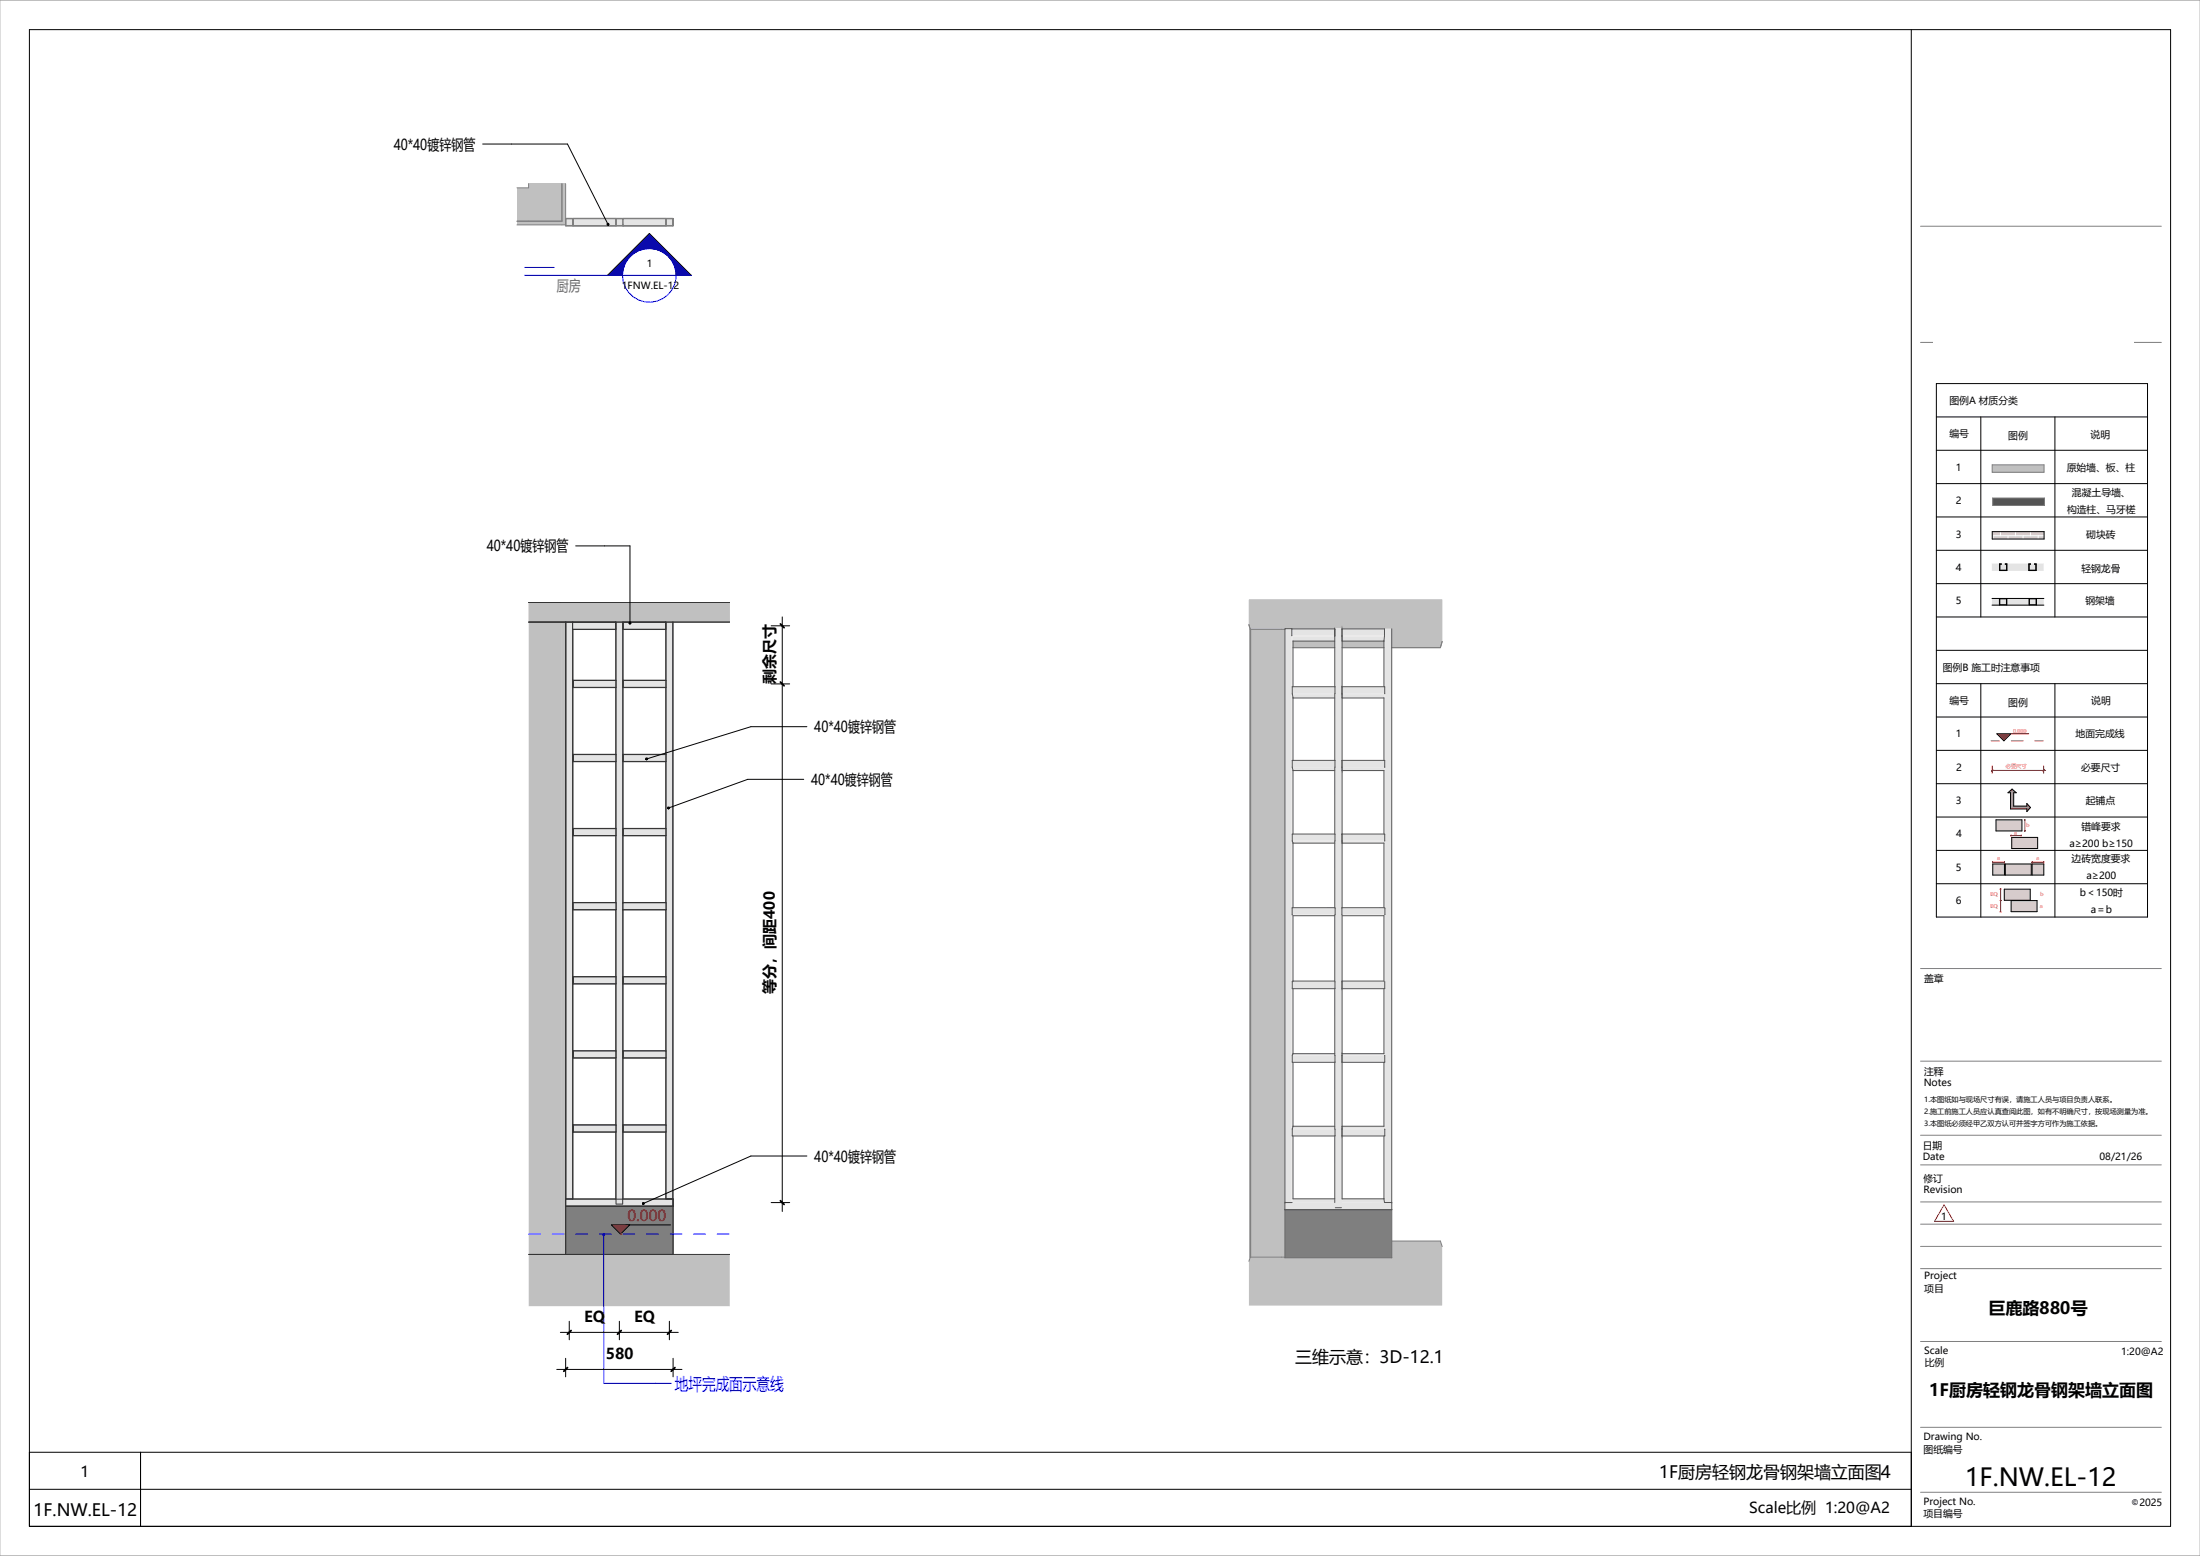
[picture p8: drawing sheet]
<svg xmlns="http://www.w3.org/2000/svg" width="594mm" height="420mm" viewBox="0 0 594 420" stroke-linecap="round" stroke-linejoin="round" font-family="sans-serif">
<g fill="#c0c0c0">
<path d="M151.7 49.6h1v11.1h-1z"/>
<path d="M139.6 59.7h12.1v1h-12.1z"/>
<path d="M142.7 49.6h9v10.1h-9z"/>
<path d="M139.6 50.7h3.1v9h-3.1z"/>
</g>
<path d="M175.3 63l11.3 11.3h-4a7.3 7.3 0 0 0-7.3-7.2 7.3 7.3 0 0 0-7.2 7.2h-4.1z" fill="#00f"/>
<g fill="#e4e4e4">
<path d="M168.2 60.8l11.6 .2h-11.6z"/>
<path d="M168.2 59.1h11.5v1.7h-11.5z"/>
<path d="M168.2 59h11.6l-.1 .1z"/>
<path d="M154.7 60.8l11.6 .2h-11.6z"/>
<path d="M154.7 59.1h11.5v1.7h-11.5z"/>
<path d="M154.7 59h11.6l-.5 .1z"/>
<path d="M166.3 59v1.9h1.9v-1.9zM166.3 59.1h1.8v1.8h-1.8z"/>
<path d="M181.7 60.9l-.1 .1zM168.1 61l.1-.1zM154.7 60.8l-.1 .2zM179.8 60.8h1.8zM166.3 60.8h1.8zM152.8 60.8h1.8z"/>
<path d="M179.8 59.1v1.7h1.8v-1.7zM166.3 59.1v1.7h1.8v-1.7zM152.8 59.1v1.7h1.8v-1.7zM154.7 59.1v1.7z"/>
<path d="M179.9 59.1h1.7zM181.6 59l.1 .1zM168.1 59l.1 .1zM166.3 59.1h1.8zM154.6 59l.1 .1zM152.8 59.1h1.8z"/>
<path d="M179.8 59v1.9h1.9v-1.9zM179.8 59.1h1.8v1.8h-1.8z"/>
<path d="M152.8 59v1.9h1.9v-1.9zM152.8 59.1h1.8v1.8h-1.8z"/>
</g>
<path d="M142.7 49.6v1.1h-3.1M151.7 49.6v10.1h-12.1M152.7 49.6v11.2l.2 .2 1.8-.1v-1.9h-1.8l-.2 .1M152.8 59.1h1.8v1.8h-1.8zM166.3 59h1.9v1.9h-1.9zM166.3 59.1h1.8v1.8h-1.8zM179.8 59h1.9v1.9h-1.9zM179.8 59.1h1.8v1.8h-1.8zM139.6 60.7h13.1" fill="none" stroke="#808080" stroke-width=".27"/>
<path d="M152.7 59h29v2" fill="none" stroke="#c0c0c0" stroke-width=".27"/>
<g fill="none" stroke="#7f7f7f" stroke-width=".27">
<path d="M152.7 59.1h.1M166.3 59.1l-11.6-.1v1.8M166.3 59h.1M166.3 59.2v1.6M179.8 59.1h-11.6M179.8 59h.1M179.8 59.2v1.6M181.7 59.1h.1M181.7 59l-29 .1M181.7 59v.1M181.7 59.1v1.7M152.7 60.8v.2z"/>
<path d="M152.7 60.9h.1M152.7 61h29M154.7 60.9h11.6M154.7 60.8v.2zM166.3 61h.1M168.2 60.9h11.6M168.2 60.8v.1M168.2 60.5v.4M179.8 61h.1M181.7 60.9h.1M181.7 60.8v.2"/>
</g>
<path d="M175.3 63l11.3 11.3h-4a7.3 7.3 0 0 0-7.3-7.2 7.3 7.3 0 0 0-7.2 7.2h-4.1z" fill="none" stroke="#000" stroke-width=".27"/>
<g fill="none" stroke="#00f" stroke-width=".27">
<path d="M141.6 74.3h45M141.6 72.2h8"/>
<circle cx="175.3" cy="74.3" r="7.3"/>
</g>
<g fill="#c0c0c0">
<path d="M151.7 167.9h1v170.8h-1z"/>
<path d="M142.7 167.9h9v170.8h-9z"/>
<path d="M142.7 162.6h54.3v5.3h-54.3z"/>
<path d="M142.7 338.7h54.3v13.9h-54.3z"/>
<path d="M150.2 162.6h1z"/>
<path d="M142.7 162.6h7.5z"/>
</g>
<path d="M152.7 325.7h29v13h-29z" fill="#7f7f7f"/>
<path d="M142.7 162.6h54.3v5.3h-54.3z" fill="#c0c0c0"/>
<g fill="#e4e4e4">
<path d="M166.2 168l.2-.1v155.9z"/>
<path d="M168.1 167.9l.1 75.7v80.1l-.1 .1z"/>
<path d="M166.4 167.9h1.7v157.2h-1.7z"/>
<path d="M152.7 325.5h29v.2h-29z"/>
<path d="M152.7 323.8h29v1.7h-29z"/>
<path d="M168.2 303.7h11.5l.1 .1z"/>
<path d="M168.2 305.5l11.6 .1-11.6 .1z"/>
<path d="M168.2 303.8h11.6v1.7h-11.6z"/>
<path d="M168.2 283.7h11.5l.1 .1z"/>
<path d="M168.2 285.5l11.6 .1-11.6 .1z"/>
<path d="M168.2 283.8h11.6v1.7h-11.6z"/>
<path d="M168.2 263.7h11.5l.1 .1z"/>
<path d="M168.2 265.5l11.6 .1-11.6 .1z"/>
<path d="M168.2 263.8h11.6v1.7h-11.6z"/>
<path d="M168.2 243.7l11.5-.1 .2 .2z"/>
<path d="M168.2 245.5h11.7l-.2 .1h-11.5z"/>
<path d="M168.2 243.8h11.7v1.7h-11.7z"/>
<path d="M168.2 223.7l11.5-.1 .1 .2z"/>
<path d="M168.2 225.5l11.6 .1h-11.6z"/>
<path d="M168.2 223.8h11.6v1.7h-11.6z"/>
<path d="M168.2 203.7l11.5-.1 .1 .2z"/>
<path d="M168.2 205.5l11.6 .1h-11.6z"/>
<path d="M168.2 203.8h11.6v1.7h-11.6z"/>
<path d="M168.2 183.7l11.5-.1 .1 .2z"/>
<path d="M168.2 185.5l11.6 .1h-11.6z"/>
<path d="M168.2 183.8h11.6v1.7h-11.6z"/>
<path d="M168.2 168l11.5-.1v.2z"/>
<path d="M168.2 169.8h11.5v.1h-11.5z"/>
<path d="M168.2 168.1h11.5v1.7h-11.5z"/>
<path d="M179.7 168l.2-.1v155.8z"/>
<path d="M181.6 167.9l.1 155.8h-.1z"/>
<path d="M179.9 167.9h1.7v155.8h-1.7z"/>
<path d="M152.7 167.9h.2v155.8z"/>
<path d="M154.5 167.9l.1 155.8z"/>
<path d="M152.9 167.9h1.6v155.8h-1.6z"/>
<path d="M154.6 168l11.6-.1v.2z"/>
<path d="M154.6 169.8l11.6 .1h-11.5z"/>
<path d="M154.6 168.1h11.6v1.7h-11.6z"/>
<path d="M154.7 183.7l11.5-.1 .1 .2z"/>
<path d="M154.7 185.5l11.6 .1h-11.6z"/>
<path d="M154.7 183.8h11.6v1.7h-11.6z"/>
<path d="M154.7 203.7l11.5-.1 .1 .2z"/>
<path d="M154.7 205.5l11.6 .1h-11.6z"/>
<path d="M154.7 203.8h11.6v1.7h-11.6z"/>
<path d="M154.7 303.7h11.5l.1 .1z"/>
<path d="M154.7 305.5l11.6 .1-11.6 .1z"/>
<path d="M154.7 303.8h11.6v1.7h-11.6z"/>
<path d="M154.7 283.7h11.5l.1 .1z"/>
<path d="M154.7 285.5l11.6 .1-11.6 .1z"/>
<path d="M154.7 283.8h11.6v1.7h-11.6z"/>
<path d="M154.7 263.7h11.5l.1 .1z"/>
<path d="M154.7 265.5l11.6 .1-11.6 .1z"/>
<path d="M154.7 263.8h11.6v1.7h-11.6z"/>
<path d="M154.7 243.7l11.5-.1 .2 .2z"/>
<path d="M154.7 245.5h11.7l-11.7 .1z"/>
<path d="M154.7 243.8h11.7v1.7h-11.7z"/>
<path d="M154.7 223.7l11.5-.1 .1 .2z"/>
<path d="M154.7 225.5l11.6 .1h-11.6z"/>
<path d="M154.7 223.8h11.6v1.7h-11.6z"/>
<path d="M152.7 323.7l13.7 .1zM168.1 323.8h13.6v-.1z"/>
</g>
<g fill="none" stroke="#353535" stroke-width=".27">
<path d="M142.7 167.9h54.3M142.7 162.6h54.3M151.2 162.6h.1M152.8 167.9v155.8M152.9 167.9l-.2 170.8M154.6 169.8l11.6 .1M154.6 168h11.6M154.7 169.9l-.2 153.8M154.7 168l-.2-.1 .1 155.8M166.2 169.8v.1h-11.5M166.2 168.1v-.2v15.8l-11.5-.1M166.3 167.9v157.2"/>
<path d="M168.1 167.9v157.2M168.2 168.1v-.2v75.8M168.2 169.8v.1h11.5v-.1M168.2 169.9h11.5M168.2 168h11.5M179.7 168.1v-.2v15.8M179.8 167.9l.1 155.8h-.2v-18.1M181.6 167.9v155.8h.1M181.7 167.9v155.8M154.7 183.6v.2zM154.7 185.5v.1zM154.7 183.7l11.6 .1"/>
<path d="M154.7 185.6h11.5v18.1M154.7 185.6h11.6M166.3 185.5v.1M168.2 185.5v.1h11.6v-.1M168.2 183.7l11.6 .1M168.2 185.6h11.6M179.7 185.6v18.1M179.8 183.6h-11.6v.2M154.7 203.6v.2zM154.7 203.7l11.6 .1M154.7 203.6h11.6M166.2 205.6v18.1"/>
<path d="M166.3 205.5h-11.6v.1h11.6M168.2 205.5v.1h11.6M168.2 203.7l11.6 .1M179.7 205.6v18.1M179.8 203.6h-11.6v.2M179.8 205.5l-11.6 .1M154.7 225.5v.1zM154.7 225.6h11.6M166.2 225.6l.1 18h-11.6v.2M166.3 223.6h-11.6v.2h11.6M166.3 225.5l-11.6 .1M168.2 225.5v.1h11.6"/>
<path d="M168.2 223.7l11.6 .1M179.7 225.6v18.1M179.8 223.6h-11.6v.2M179.8 225.5l-11.6 .1M154.7 245.5v.1h11.6l-.1 18.1M154.7 243.7l11.7 .1v1.8h-11.7M168.2 243.7v1.9M168.2 243.7l11.7 .1v1.8h-11.7M168.2 243.6h11.6M168.2 245.6h11.6M168.2 245.6v78.1M179.7 245.6v18.1"/>
<path d="M154.7 263.7v.1zM154.7 263.7l11.6 .1M154.7 263.7h11.6M166.2 265.6v18.1M166.3 265.5h-11.6v.2h11.6M168.2 265.5v.2h11.6M168.2 263.7l11.6 .1M179.7 265.6v18.1M179.8 263.7h-11.6v.1M179.8 265.5l-11.6 .1M154.7 285.5v.2zM154.7 283.7l11.6 .1"/>
<path d="M154.7 285.7h11.6M166.2 285.6v18.1h-11.5M166.3 283.7h-11.6M166.3 285.5l-11.6 .1M168.2 285.5v.2h11.6M168.2 283.7l11.6 .1M179.7 285.6v18.1M179.8 283.7h-11.6v.1M179.8 285.5l-11.6 .1M154.7 303.7v.1zM154.7 305.5v.2zM154.7 303.7l11.6 .1"/>
<path d="M154.7 305.7l11.5-.1v18.1M166.3 305.5l-11.6 .1M168.2 305.5v.2h11.6M168.2 303.7l11.6 .1M179.8 303.7h-11.6v.1M179.8 305.5l-11.6 .1M142.7 338.7h54.3M152.7 323.7v.1M152.7 325.5v.2h29M152.7 323.7h29M152.7 323.7h.1M152.7 323.7h1.8"/>
<path d="M154.7 323.7h11.6M166.4 325.1h1.7M168.2 323.7h13.5M181.7 325.5v.2M181.7 325.5l-29 .1M181.7 323.7v.1M181.7 323.8v1.7M181.7 325.7v13"/>
</g>
<g fill="#c0c0c0">
<path d="M346 169.9h.9v169.5h-.9z"/>
<path d="M337.6 169.9h8.4v169.5h-8.4z"/>
<path d="M337.6 339.4l38.2 .2v-4.6h13.1l.5 1.5v16h-52.2v-12z"/>
<path d="M349.1 173.1v1.7h11.3v-1.7zM337.2 161.8v6.8l.4 1.3h9.3l.2-.2h28.6l.1 5.1h13.1l.5-1.6v-11.4zM362.4 173.1v1.7h11.3l-.1-1.7z"/>
</g>
<g fill="#7f7f7f">
<path d="M346.9 326.6h28.9v13h-28.9z"/>
<path d="M346.9 326.6h28.9z"/>
</g>
<path d="M349.1 173.1v1.7h11.3v-1.7zM362.4 173.1v1.7h11.3l-.1-1.7zM337.2 161.8v6.8l.4 1.3h9.3l.2-.2h28.6l.1 5.1h13.1l.5-1.6v-11.4z" fill="#c0c0c0"/>
<g fill="#e4e4e4">
<path d="M360.4 169.7l.1 155.1-.1-18.1z"/>
<path d="M362.2 169.7l.1 75.3v79.6l-.1 .2z"/>
<path d="M360.5 169.7h1.7v156.3h-1.7z"/>
<path d="M346.9 326.5h28.9z"/>
<path d="M346.9 324.8h28.9v1.7h-28.9z"/>
<path d="M362.3 304.7h11.5l.1 .2h-11.6z"/>
<path d="M362.4 304.1h11.3l.1 .6h-11.5z"/>
<path d="M362.3 306.6h11.6z"/>
<path d="M362.3 304.9h11.6v1.7h-11.6z"/>
<path d="M362.3 284.8h11.5l.1 .2h-11.6z"/>
<path d="M362.4 284.5h11.3l.1 .3h-11.5z"/>
<path d="M362.3 286.7h11.6z"/>
<path d="M362.3 285h11.6v1.7h-11.6z"/>
<path d="M362.3 264.9h11.5l.1 .2h-11.6z"/>
<path d="M362.4 264.9h11.4z"/>
<path d="M362.3 266.8h11.6l-.8 .1h-10.8z"/>
<path d="M362.3 265.1h11.6v1.7h-11.6z"/>
<path d="M362.3 245.1l11.6 .1z"/>
<path d="M362.3 247h11.5l-.1 .2h-11.3z"/>
<path d="M362.3 246.9h11.6l-.1 .1h-11.5z"/>
<path d="M362.3 245.2h11.6v1.7h-11.6z"/>
<path d="M362.3 225.2l11.6 .1z"/>
<path d="M362.3 227.2h11.5l-.1 .4h-11.3z"/>
<path d="M362.3 227h11.6l-.1 .1-.7 .1h-10.8z"/>
<path d="M362.3 225.3h11.6v1.7h-11.6z"/>
<path d="M362.3 205.3l11.6 .1z"/>
<path d="M362.3 207.3h11.5l-.1 .7h-11.3z"/>
<path d="M362.3 207.1h11.6l-.2 .2h-11.4z"/>
<path d="M362.3 205.4h11.6v1.7h-11.6z"/>
<path d="M362.3 185.4l11.6 .1z"/>
<path d="M362.4 188.4h11.3z"/>
<path d="M362.3 187.4h11.5l-.1 1h-11.3z"/>
<path d="M362.3 187.2h11.6l-.1 .2h-11.5z"/>
<path d="M362.3 185.5h11.6v1.7h-11.6z"/>
<path d="M362.3 169.8l11.5 .1z"/>
<path d="M362.4 173h11.3z"/>
<path d="M362.3 171.8h11.5l-.1 1.2h-11.3z"/>
<path d="M362.3 171.6h11.5v.2h-11.5z"/>
<path d="M362.3 169.9h11.5v1.7h-11.5z"/>
<path d="M373.9 169.7v154.9h-.1v-17.9z"/>
<path d="M375.6 169.7v154.9z"/>
<path d="M373.9 169.7h1.7v154.9h-1.7z"/>
<path d="M346.9 169.8l.2 154.9z"/>
<path d="M348.7 169.7v155l.2-.1v-152.8z"/>
<path d="M347.1 169.7h1.6v155h-1.6z"/>
<path d="M348.8 169.8h11.6z"/>
<path d="M349.1 173l11.3 .1z"/>
<path d="M348.9 171.8h11.5v1.2h-11.3z"/>
<path d="M348.8 171.6h11.6v.2h-11.5z"/>
<path d="M348.8 169.9h11.6v1.7h-11.6z"/>
<path d="M360.4 170.8v.4z"/>
<path d="M348.9 185.4l11.5 .1z"/>
<path d="M362.3 306.7v17.9zM362.3 286.8v17.9zM362.3 266.9v17.9zM362.3 247.2v17.7zM362.3 227.4l.1 17.7zM362.3 207.3l.1 17.9zM362.3 187.4l.1 17.9zM362.3 172.3l.1 13.1z"/>
<path d="M362.3 324.6l-.1 .2h13.6l-.1-.2zM346.9 324.6v.2h13.6l-.1-.2z"/>
<path d="M349.1 323.7l-.2 .9h11.5v-.9zM362.4 323.7l-.1 .9h11.5l-.1-.9z"/>
<path d="M373.7 306.7l.1 17.9v-17.9zM373.7 286.8l.1 17.9v-17.9zM373.7 266.9l.1 17.9v-17.9zM373.8 247l-.1 .2v17.7h.1zM373.8 227.2l-.1 17.9h.1zM373.8 207.3l-.1 17.9h.1zM373.8 187.4l-.1 17.9h.1zM373.8 171.8l-.1 13.6h.1z"/>
<path d="M348.9 247v77.6l.2-.9v-17l-.2-.1v-1.9l.2-.6v-17.3l-.2-.1v-1.9l.2-.3v-17.6l-.2-.1v-1.9h.2v-17.7zM348.9 171.8v73.3h.2v-17.5l-.2-.6v-1.8h.2v-17.3l-.2-.8v-1.8h.2v-17l-.2-1.1v-1.8h.2v-12.4z"/>
</g>
<path d="M349.1 188.4h11.3" fill="none" stroke="#e4e4e4" stroke-width=".27"/>
<g fill="#e4e4e4">
<path d="M348.9 187.4h11.5v1h-11.3z"/>
<path d="M348.9 187.2h11.5v.2h-11.5z"/>
<path d="M348.9 185.5h11.5v1.7h-11.5z"/>
<path d="M348.9 205.3l11.5 .1z"/>
<path d="M360 208h.4z"/>
<path d="M348.9 207.3h11.5v.7h-11.3z"/>
<path d="M348.9 207.1h11.5v.2h-11.5z"/>
<path d="M348.9 205.4h11.5v1.7h-11.5z"/>
<path d="M360.4 306.3v.3z"/>
<path d="M348.9 304.7h11.5v.2h-11.5z"/>
<path d="M349.1 304.1h11.3v.6h-11.5z"/>
<path d="M360 304.1h.4z"/>
<path d="M348.9 306.6h11.5z"/>
<path d="M348.9 304.9h11.5v1.7h-11.5z"/>
<path d="M360.4 285.5v1.2z"/>
<path d="M348.9 284.8h11.5v.2h-11.5z"/>
<path d="M349.1 284.5h11.3v.3h-11.5z"/>
<path d="M348.9 286.7h11.5z"/>
<path d="M348.9 285h11.5v1.7h-11.5z"/>
<path d="M360.4 266.1v.7z"/>
<path d="M348.9 264.9h11.5v.2h-11.5z"/>
<path d="M348.9 264.9h11.5z"/>
<path d="M348.9 266.8l11.5 .1h-11.5z"/>
<path d="M348.9 265.1h11.5v1.7h-11.5z"/>
<path d="M348.9 245.1l11.6 .1z"/>
<path d="M348.9 247h11.5v.2h-11.3z"/>
<path d="M348.9 246.9h11.6l-.1 .1h-11.5z"/>
<path d="M348.9 245.2h11.6v1.7h-11.6z"/>
<path d="M348.9 225.2l11.5 .1z"/>
<path d="M348.9 227.2h11.5v.4h-11.3z"/>
<path d="M348.9 227h11.5l-.1 .2h-11.4z"/>
<path d="M348.9 225.3h11.5v1.7h-11.5z"/>
</g>
<path d="M337.2 168.6l.4 1.3h9.3M349.1 174.8h11.3M362.4 174.8h11.3M389.4 173.2l-.5 1.6h-13.1M346.9 339.4h-9.3l-.4 1.1M375.8 335h13.1l.5 1.5" fill="none" stroke="#808080" stroke-width=".27"/>
<path d="M337.6 169.9v169.5" fill="none" stroke="#808080" stroke-width=".5"/>
<path d="M346.9 326.6v13h28.9v-13M346.9 326.6h28.9M346.9 326.6h.1M375.8 326.6h.1" fill="none" stroke="#6a6a6a" stroke-width=".27"/>
<g fill="none" stroke="#555" stroke-width=".27">
<path d="M348.9 169.8h-2v154.8h2M349.1 173v12.4M349.1 173.1h11.3M360.4 171.6v.2M360.4 169.8h-11.6v1.8M360.4 169.8v.1M360.4 171.6v.1M360.4 169.9h.1M360.4 169.8h.1M360.4 169.8v15.6M362.3 171.6v.2M362.3 169.9l.1 3.1"/>
<path d="M362.3 169.8h11.5l-.1 3.2M362.3 169.8v.1M362.3 169.8h.1M362.4 173v12.4M362.4 173.1h.1M362.4 173.1h11.2M373.7 173v12.4M373.7 173h.1M375.8 169.8v154.8M349.1 188.3v17M360.4 187.3v18M360.4 187.3v-1.9h-11.5v1.9l.2 1.1h11.3"/>
<path d="M362.3 187.2v.2M362.3 185.5l.1 2.9M362.3 185.4h11.6v1.9M362.3 185.4v.1M362.4 188.4h11.3M362.4 188.4v16.9M373.7 188.4v16.9M349.1 207.9v17.3M360.4 207.2v18M360.4 207.2v-1.9h-11.5v1.9l.2 .8h11.3M362.3 207.1h.1M362.3 205.3v2"/>
<path d="M362.3 205.3h11.6v1.9M362.3 205.3h.1M362.3 207.2l.1 .8M362.4 208v17.2M362.4 208h.1M362.4 208h11.3M373.7 208v17.2M349.1 227.6v17.5M349.1 227.6h.1M349.1 227.6h11.3M360.4 227.1v18M360.4 225.2v1.9"/>
<path d="M360.4 225.2h-11.5v1.9l.2 .5M362.3 225.3v1.9M362.3 225.2h11.6M362.3 225.2v.1M362.3 227.1l.1 .5M362.4 227.6h.1M362.4 227.6v17.5M362.4 227.6h11.3v17.5M373.9 225.2v1.9M360.4 247v18M360.4 247.2h-11.3v17.7M360.4 245.1h-11.5v1.9"/>
<path d="M360.5 245.2v1.7M360.5 246.9h.1M360.5 245.1v.1M362.3 245.1v1.9M362.3 245.1h11.5M362.4 247.2h11.3v17.7h-11.3zM373.9 245.1v.1M373.9 245.2v1.7M373.9 246.9h.1M349.1 266.9v17.6M349.1 264.9l-.2 .1v1.9h11.5v-1.9M349.1 264.9h11.3"/>
<path d="M349.1 264.9h.1M360.4 266.9v18M362.4 264.9l-.1 2M362.4 266.9v17.6M362.4 264.9h.1M373.7 266.9v17.6M373.9 265v1.9h-11.6M349.1 286.8v17.3M349.1 284.5l-.2 .4v1.9h11.5v-1.9M349.1 284.5h11.3M349.1 284.5h.1M360.4 286.8v18"/>
<path d="M362.3 284.8v2M362.4 284.5l-.1 .4M362.4 286.8v17.3M362.4 284.5h11.3M362.4 284.5h.1M373.7 286.8v17.3h-11.3M373.9 284.9v1.9h-11.6M349.1 306.7v16.9h11.3M360.4 306.7v18M360.4 304.1h-11.3l-.2 .7v1.8l11.5 .1M360.4 304.8v1.8M362.3 306.7h11.6"/>
<path d="M362.3 304.7v2M362.3 306.6v.1M362.4 304.1l-.1 .7M362.4 306.7v17M362.4 304.1h.1M373.7 306.7v17M373.9 304.8v1.8M360.5 326h1.7M362.4 323.6h11.3M373.7 323.7h.1M373.7 323.7l.2 .9h1.9v2h-28.9v-2"/>
</g>
<path d="M537.9 125.5h14v2h-14z" fill="#c0c0c0"/>
<path d="M538 134.5h14v2h-14z" fill="#555"/>
<path d="M537.9 143.5h14v2h-14z" fill="#d7cbcb"/>
<path d="M539.1 198.1h3.8l-1.9 1.9z" fill="#f00"/>
<path d="M542.1 214l1.1-1 1.2 1h-.7v3.6h3.5v-.7l1 1.1-1 1.1v-.7h-4.4v-4.4z" fill="#d67676"/>
<g fill="#d7cbcb">
<path d="M543.1 226.1v3h7v-3zM538.9 221.3v3h7v-3z"/>
<path d="M541.4 233.2v3h7v-3zM548.7 233.2v3h3.1v-3zM538 233.2v3h3.2v-3z"/>
<path d="M543 243.1v3h7v-3zM541.1 240.1v3h7v-3z"/>
</g>
<g fill="#e4e4e4">
<path d="M537.8 152.1h14v2h-14z"/>
<path d="M537.8 161.5h14v2h-14z"/>
</g>
<path d="M537.9 144.6h14M538.1 144.6v.9M540.1 143.5v1.1M542.1 144.6v.9M544.2 143.5v1.1M546.2 144.6v.9M548.2 143.5v1.1M550.3 144.6v.9" fill="none" stroke="#fff" stroke-width=".27"/>
<path d="M537.9 125.5h14v2h-14zM538 134.5h14v2h-14z" fill="none" stroke="#7d7d7d" stroke-width=".27"/>
<g fill="none" stroke="#000" stroke-width=".27">
<path d="M130.3 38.9h22.9l11 21.7M163.9 60.4l.3-.1 .2 .2-.1 .3-.3-.1zM522.8 103.6h57v144h-57zM522.8 112.6h57M534.8 112.6v54M554.8 112.6v54M522.8 121.6h57M522.8 130.6h57M522.8 139.6h57M522.8 148.6h57M522.8 157.6h57M537.9 143.5h14v2h-14z"/>
<path d="M539.9 152.2h.4l-.3 .1v1.6h1.8v-1.6l-.4-.1h.5v1.8h-2zM547.8 152.2h.4l-.3 .1v1.6h1.8v-1.6l-.4-.1h.5v1.8h-2zM522.8 166.6h57M522.8 175.6h57M537.8 163.4h14M537.8 161.6h14M539.8 161.6v1.8M539.9 161.7h1.8v1.6h-1.8zM541.8 161.6v1.8M547.8 161.6v1.8M547.9 161.7h1.8v1.6h-1.8zM549.8 161.6v1.8"/>
<path d="M522.8 184.6h57M522.8 193.6h57M534.8 184.6v63M539.1 198.1h3.8l-1.9 1.9zM554.8 184.6v63M522.8 202.6h57M522.8 211.6h57M542.1 214l1.1-1 1.2 1h-.7v3.6h3.5v-.7l1 1.1-1 1.1v-.7h-4.4v-4.4zM522.8 220.6h57M522.8 229.6h57M522.8 238.6h57M538 233.2h3.2v3h-3.2z"/>
<path d="M538.9 221.3h7v3h-7zM541.4 233.2h7v3h-7zM543.1 226.1h7v3h-7zM548.7 233.2h3.1v3h-3.1zM541.1 240.1h7v3h-7zM543 243.1h7v3h-7z"/>
</g>
<g fill="none" stroke="#f00" stroke-width=".27">
<path d="M542.9 198.1h4.8M537.6 200h2.3M537.7 208h14.6M537.9 206.8v2M538.1 207.7l-.5 .5M543 200h3.2M549.4 200h2.3M551.8 206.8v2M552 207.7l-.5 .5M538 232.6v.4M538 232.8h3.2M538.1 232.7l-.1 .2"/>
<path d="M540.1 240l.1 .1M541.2 232.6v.4M541.3 232.7l-.2 .2M543 225.4v.3M543 225.6h2.7M543 225.5l-.1 .1M545.7 225.4v.3M545.8 225.5l-.2 .1M546.5 221.3h.3M546.6 224.3h.3M546.6 221.3l.2 .1M546.6 224.3l.2 .1"/>
<path d="M546.7 221.3v3M548.7 232.8h3.1M548.7 232.6v.4M548.7 232.7l-.1 .2M551.8 232.6v.4M551.9 232.7l-.2 .2M539.9 240h.4M539.9 246.2h.4M539.9 243.1h.4M540.1 243l.1 .2M540.1 246.1l.1 .1M540.1 240v6.2"/>
</g>
<path d="M163.9 60.4l.3-.1 .2 .2-.1 .3-.3-.1z" fill="#000"/>
<path d="M142.8 333.2h3.1M149.1 333.2h3.2M155.5 333.2h3.2M161.8 333.2h3.2M168.2 333.2h3.2M174.6 333.2h3.1M180.9 333.2h3.2M187.3 333.2h3.2M193.6 333.2h3.2M177 373.5h4.2" fill="none" stroke="#00f" stroke-width=".27"/>
<path d="M162.8 333.2l.2-.2 .2 .2-.1 .3h-.2z" fill="#00f"/>
<path d="M162.8 333.2l.2-.2 .2 .2-.1 .3h-.2zM163 333.3v40.2h14" fill="none" stroke="#00f" stroke-width=".27"/>
<path d="M169 330.7h12" fill="none" stroke="#000" stroke-width=".27"/>
<path d="M165.1 330.7h4.9l-2.5 2.5z" fill="#f00"/>
<g fill="none" stroke="#000" stroke-width=".27">
<path d="M7.9 8h578.1v404.1h-578.1zM516 8v404.1M155.4 147.4h14.7v20.8M169.9 168h.3l.1 .3-.2 .1-.3-.1zM208.2 168.9h5M211.2 166.5v160.6M208.2 184.6h5M217.9 196.2h-15.2l-28.1 8.7M174.4 204.7h.3l.1 .3-.2 .1-.2-.1zM180.3 217.9h.3l.1 .3-.2 .2-.2-.2zM217 210.4h-15.1l-21.4 7.7M217.9 312.1h-15.2l-29 12.8"/>
<path d="M165.1 330.7h4.9l-2.5 2.5zM173.5 324.7h.3l.1 .3-.2 .2-.2-.2zM208.2 324.7h5M151.3 359.7h31.8M153.7 356.7v5M167.2 356.7v5M180.7 356.7v5M150.3 369.7h33.8M152.7 366.7v5M181.7 366.7v5M7.9 392.1h508.1M37.9 392.1v20"/>
<path d="M7.9 402.1h508.1"/>
</g>
<path d="M167.5 333.2h.2M167.7 333.2h.1M524.9 325.3l2.6 4.4h-5.2z" fill="none" stroke="#f00" stroke-width=".27"/>
<path d="M210.7 168.4l1 1M210.7 184.1l1 1M210.7 324.2l1 1M154.2 359.2l-1 1M167.7 359.2l-1 1M181.2 359.2l-1 1M153.2 369.2l-1 1M182.2 369.2l-1 1" fill="none" stroke="#000" stroke-width=".5"/>
<path d="M169.9 168h.3l.1 .3-.2 .1-.3-.1zM174.4 204.7h.3l.1 .3-.2 .1-.2-.1zM180.3 217.9h.3l.1 .3-.2 .2-.2-.2zM173.5 324.7h.3l.1 .3-.2 .2-.2-.2z" fill="#000"/>
<g fill="none" stroke="#808080" stroke-width=".27">
<path d="M0 0h594M518.5 61.1h65M518.5 92.4h65M518.5 261.5h65M518.5 286.5h65M518.5 306.5h65M518.5 314.5h65M518.5 336.5h65M518.5 330.5h65M518.5 324.5h65M518.5 342.5h65M518.5 362.2h65"/>
<path d="M518.5 385.3h65M518.5 402.9h65M-.1 420.1h594.1"/>
</g>
<g fill="#fff">
<path d="M537 15.3h28.5v38h-28.5z"/>
<path d="M522 69.1h54v32.9h-54z"/>
</g>
<text font-size="6.7" x="530.6" y="401.2">1F.NW.EL-12</text>
<g font-size="4.6">
<text x="536.9" y="354.7">巨鹿路880号</text>
<text x="349.7" y="368.1">三维示意：3D-12.1</text>
<text x="520.8" y="376.9">1F厨房轻钢龙骨钢架墙立面图</text>
<text x="448" y="398.9">1F厨房轻钢龙骨钢架墙立面图4</text>
<text x="9.1" y="409.3">1F.NW.EL-12</text>
</g>
<text font-size="4.6" fill="#00f" x="182.2" y="375.2">地坪完成面示意线</text>
<g font-size="4.1">
<text x="106.3" y="40.4">40*40镀锌钢管</text>
<text x="131.4" y="148.9">40*40镀锌钢管</text>
<text x="209.2" y="184.8" transform="rotate(-90 209.2 184.8)">剩余尺寸</text>
<text x="219.9" y="197.7">40*40镀锌钢管</text>
<text x="219" y="211.9">40*40镀锌钢管</text>
<text x="209.2" y="268.3" transform="rotate(-90 209.2 268.3)">等分，间距400</text>
<text x="219.9" y="313.6">40*40镀锌钢管</text>
<text x="157.7" y="356.9">EQ</text>
<text x="171.2" y="356.9">EQ</text>
<text x="163.6" y="366.9">580</text>
<text x="21.7" y="398.6">1</text>
<text x="472.3" y="408.6">Scale比例 1:20@A2</text>
</g>
<text font-size="4.1" fill="#6c6c6c" x="150.3" y="78.5">厨房</text>
<text font-size="4.1" fill="#f00" x="169.4" y="329.7">0.000</text>
<g font-size="2.6">
<text x="174.6" y="72.1">1</text>
<text x="167.9" y="78.1">1FNW.EL-12</text>
<text x="526.3" y="109.1">图例A 材质分类</text>
<text x="526.3" y="118">编号</text>
<text x="542.2" y="118.4">图例</text>
<text x="564.4" y="118.1">说明</text>
<text x="528.1" y="127.1">1</text>
<text x="558" y="127.1">原始墙、板、柱</text>
<text x="528.1" y="136.1">2</text>
<text x="559.4" y="133.9">混凝土导墙、</text>
<text x="558.1" y="138.4">构造柱、马牙槎</text>
<text x="528.1" y="145.1">3</text>
<text x="563.3" y="145.4">砌块砖</text>
<text x="528.1" y="154.1">4</text>
<text x="562" y="154.4">轻钢龙骨</text>
<text x="528.1" y="163.1">5</text>
<text x="563" y="163.1">钢架墙</text>
<text x="524.5" y="181.1">图例B 施工时注意事项</text>
<text x="526.3" y="190.2">编号</text>
<text x="542.2" y="190.6">图例</text>
<text x="564.6" y="190.2">说明</text>
<text x="528.1" y="199">1</text>
<text x="560.4" y="198.9">地面完成线</text>
<text x="528.1" y="208.2">2</text>
<text x="561.9" y="208">必要尺寸</text>
<text x="528.1" y="217.2">3</text>
<text x="563.1" y="217.1">起铺点</text>
<text x="528.1" y="226">4</text>
<text x="562" y="224.1">错峰要求</text>
<text x="558.7" y="228.6">a≥200 b≥150</text>
<text x="559.3" y="232.7">边砖宽度要求</text>
<text x="528.1" y="235.2">5</text>
<text x="563.3" y="237.2">a≥200</text>
<text x="528.1" y="244.2">6</text>
<text x="561.6" y="241.9">b＜150时</text>
<text x="564.5" y="246.4">a＝b</text>
<text x="519.5" y="265.2">盖章</text>
<text x="519.4" y="293.3">Notes</text>
<text x="519.5" y="290.2">注释</text>
<text x="519.1" y="310.2">日期</text>
<text x="519.1" y="313.1">Date</text>
<text x="566.9" y="313.1">08/21/26</text>
<text x="519.3" y="322">Revision</text>
<text x="519.3" y="319.1">修订</text>
<text x="524.1" y="329.2">1</text>
<text x="519.5" y="345.4">Project</text>
<text x="519.5" y="348.9">项目</text>
<text x="519.5" y="365.6">Scale</text>
<text x="572.7" y="365.8">1:20@A2</text>
<text x="519.6" y="368.8">比例</text>
<text x="519.3" y="388.8">Drawing No.</text>
<text x="519.4" y="392.1">图纸编号</text>
<text x="519.3" y="406.2">Project No.</text>
<text x="577.6" y="406.5">2025</text>
<text x="519.3" y="409.6">项目编号</text>
</g>
<text font-size="2.3" fill="#001326" x="575.6" y="406.3">©</text>
<g font-size="1.9">
<text x="519.5" y="297.4">1.本图纸如与现场尺寸有误，请施工人员与项目负责人联系。</text>
<text x="519.5" y="300.7">2.施工前施工人员应认真查阅此图，如有不明确尺寸，按现场测量为准。</text>
<text x="519.5" y="304">3.本图纸必须经甲乙双方认可并签字方可作为施工依据。</text>
</g>
<g font-size="1.4" fill="#f00">
<text x="543.5" y="197.8">0.000</text>
<text x="541.5" y="207.4">必要尺寸</text>
<text x="543.8" y="225.4">a</text>
<text x="547.1" y="223.4">b</text>
<text x="539.2" y="232.2">a</text>
<text x="549.9" y="232.2">a</text>
<text x="537.4" y="241.9">EQ</text>
<text x="537.4" y="245.1">EQ</text>
<text x="550.8" y="245">a</text>
<text x="550.8" y="241.9">b</text>
</g>
</svg>
